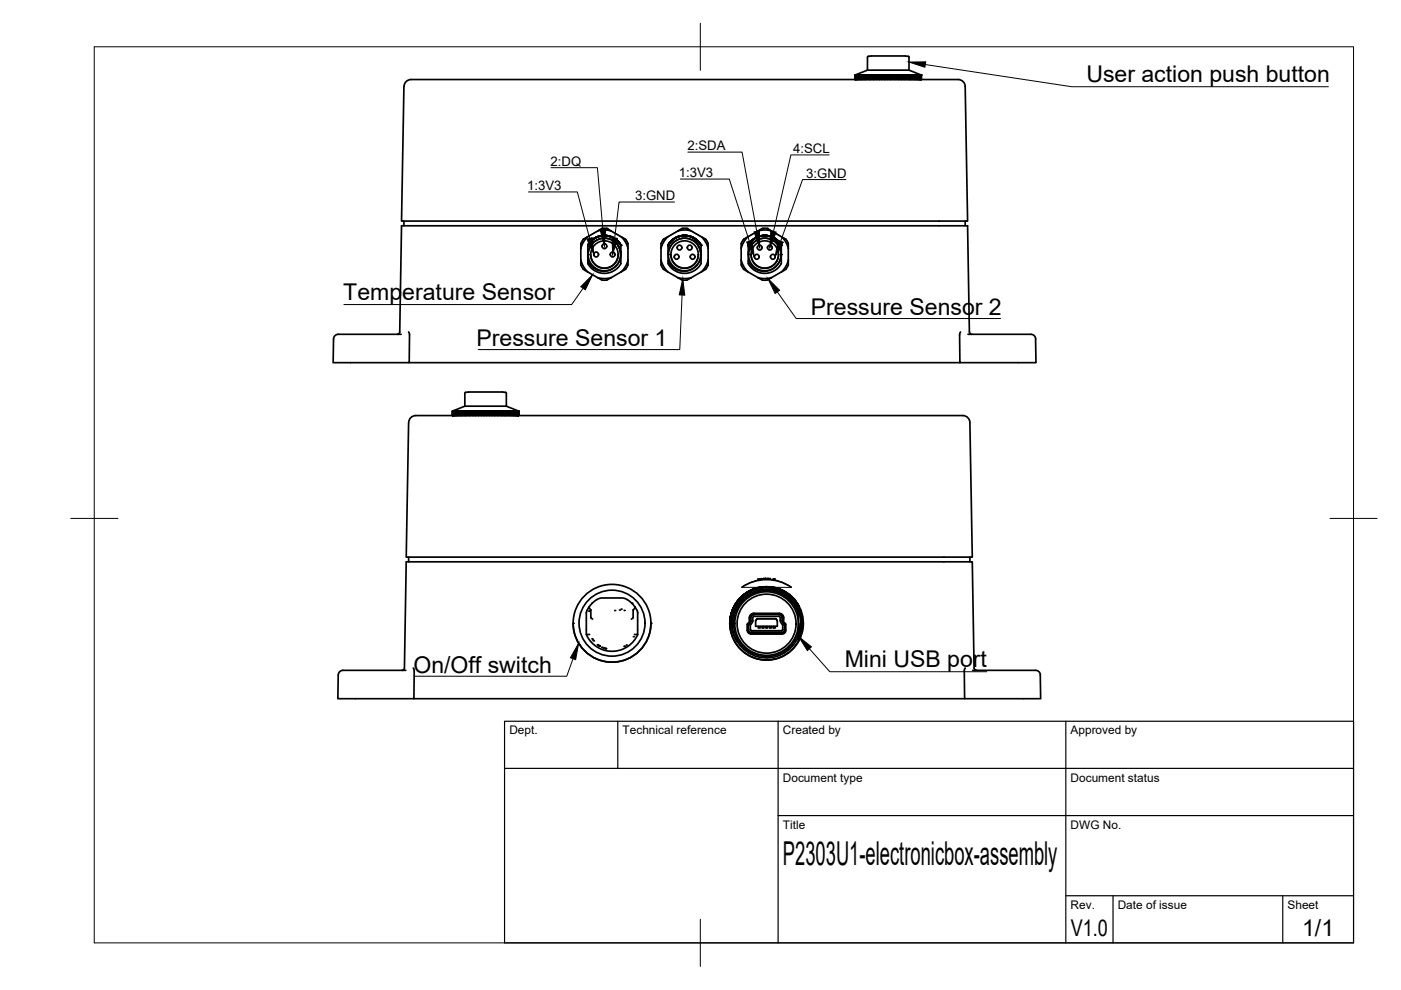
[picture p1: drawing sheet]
<svg xmlns="http://www.w3.org/2000/svg" width="297mm" height="210mm" viewBox="0 0 297 210" stroke-linecap="round" stroke-linejoin="round" font-family="sans-serif">
<!-- layer: Visible -->
<g fill="none" stroke="#000" stroke-width=".36">
<path d="M181.3 15.9v1zM181.3 15.9h.6h-.1M181.4 15.9v1zM181.5 15.9v1zM181.6 15.9v1zM181.7 15.9v1zM181.8 15.9v1M181.8 15.9h.3M182 15.9v1zM182.1 15.9v1zM182.1 15.9h.2M182.3 15.9v1z"/>
<path d="M182.3 15.9h.2M182.5 15.9v1M182.5 15.9h.4M182.6 15.9v1zM182.9 15.9v1zM182.9 15.9h.2M183.1 15.9v1zM183.1 15.9h.2M183.3 15.9v1M183.3 15.9h.5M183.5 15.9v1zM183.8 15.9v1"/>
<path d="M183.8 15.9h.3M183.9 14.9h8.8M183.9 14.9l-2.6 1M184.1 15.9v1zM184.1 15.9h.2M184.1 12l7.8-.1 .8 .1v2.9M184.1 11.9l-.2 .2v2.8M184.3 15.9l.1 1zM184.4 15.9h.5M184.6 15.9v1zM184.9 15.9v1zM184.9 15.9h.3"/>
<path d="M185.2 16.9v-1v1M185.2 15.9h.3M185.5 16.9v-1v1M185.5 15.9h.3M185.8 15.9l.1 1M185.8 15.9v1M185.9 15.9h.2M186.1 15.9l.1 1M186.1 15.9v1M186.2 15.9h.3M186.5 16.9v-1v1M186.5 15.9h.3"/>
<path d="M186.8 15.9v1M186.8 15.9h.3M187.1 15.9l.1 1zM187.2 15.9h.6M187.5 15.9v1zM187.8 16.9v-1v1M187.8 15.9h.3M188.1 15.9l.1 1M188.1 15.9v1M188.2 15.9h.6M188.5 15.9v1zM188.8 16.9v-1v1"/>
<path d="M188.8 15.9h.3M189.1 15.9l.1 1M189.1 15.9v1M189.2 15.9h.3M189.5 15.9v1M189.5 15.9h.3M189.8 15.9v1M189.8 15.9h.3M190.1 15.9l.1 1M190.1 15.9v1M190.2 15.9h.3M190.5 15.9v1"/>
<path d="M190.5 15.9h.6M190.8 15.9v1zM191.1 16.9v-1v1M191.1 15.9h.3M191.4 15.9l.1 1M191.4 15.9v1M191.5 15.9h.2M191.7 16.9v-1v1M191.7 15.9h.3M192 15.9v1M192 15.9h.6M192.3 15.9v1z"/>
<path d="M192.6 16.9v-1v1M192.6 15.9h.2M192.7 14.9l2.6 1v1M192.8 15.9v1zM192.8 15.9h.5M193.1 15.9v1zM193.3 16.9v-1v1M193.3 15.9h.2M193.5 15.9l.1 1zM193.6 15.9h.8M193.8 15.9v1zM194 15.9v1z"/>
<path d="M194.2 15.9v1zM194.4 15.9v1zM194.4 15.9h.4M194.5 15.9v1zM194.7 16.9v-1v1M194.8 15.9v1zM194.8 15.9h-.1h.5M194.9 15.9v1zM195 15.9v1zM195.1 16.9v-1v1M195.2 15.9h.1zM195.2 16.9v-1v1"/>
<path d="M195.2 15.9l.1 1M195.2 15.9v1M195.3 15.9h-.2h.2M195.3 16.9v-1v1M195.3 15.9v1M203.1 16.9h-115a2.23 2.23 0 0 0-2.4 1l-.6 29h120l-.5-28.6a1.49 1.49 0 0 0-1.5-1.4M85.6 46.9v1M123.1 55.2v1M123.1 51.6v1.1M123.1 52.7v2.5M123.2 55.2l.5 1.3 .9 1.1M123.2 56.2a2.47 2.47 0 0 0 1.4 1.4"/>
<path d="M124.6 50.2l-.9 .5-.5 .9M124.6 57.6l2.1 1.3M124.6 50.2l-.9 1.1-.5 1.4M124.6 52v.3M124.6 52h.1M124.7 54a3.5 3.5 0 0 1 3.5-3.5 3.5 3.5 0 0 1 3.4 3.5M125.2 54a2.91 2.91 0 0 0 3 2.8 2.91 2.91 0 0 0 2.9-2.8M125.3 51.1l-.7 .9 .7-.9 .7-.6 1-.4 1.4-.2 .9 .2 1 .4 .9 .8 .4 .7-.5-.8-.9-.7-.9-.4-.9-.2-1.6 .2zM125.5 51l-.9 1 .9-1 1-.7 1-.3h1.3l.8 .2 .9 .5 1.1 1.3-1.1-1.3-1.6-.7-1.2-.1-1.1 .3-1.1 .8-.9 1 .6-.8 .8-.6 1.1-.5 1-.2 1.1 .2 1 .4 .9 .7 .5 .8-1.1-1.3-1.7-.7-.9-.1-.9 .2zM125.9 53.9v.1M125.9 53.9a.5 .5 0 0 1 .5-.5 .5 .5 0 0 1 .5 .5M125.9 54a.5 .5 0 0 0 .5 .5 .5 .5 0 0 0 .5-.5"/>
<path d="M126.6 50.3l1.6-.4 1.5 .4M126.7 49a2.1 2.1 0 0 1 2.9 0l2.1 1.2M126.7 49l-2.1 1.2M126.7 58.9l1.5 .2 1.4-.2M126.7 49l1.5-.2 1.4 .2M126.9 53.9v.1M127.6 52.2h.1M127.7 52.2a.5 .5 0 0 1 .5-.5 .5 .5 0 0 1 .5 .5M127.7 52.2a.5 .5 0 0 0 .5 .5 .5 .5 0 0 0 .5-.5M128.6 52.2h.1M129.4 53.9a.5 .5 0 0 1 .5-.5 .5 .5 0 0 1 .5 .5M129.4 54a.5 .5 0 0 0 .5 .5 .5 .5 0 0 0 .5-.5"/>
<path d="M129.4 53.9v.1M130.4 53.9v.1M131 52.1l.5 .9 .1 1M131.6 52v2.6a2.77 2.77 0 0 1-2.1 3.1l-1.8 .2-1.1-.2-.8-.5a2.27 2.27 0 0 1-1.2-1.9M131.6 52l-.4-.7-.9-.7-.8-.4-1-.2-1.8 .2-1.1 .7-.5 .6a2.92 2.92 0 0 0-.5 2.5v.2a2.91 2.91 0 0 0 1.7 2.9l.9 .3 .9 .1 .9-.1 1-.5M131.6 52l-.7-1-1.2-.7 1.1 1.1 .6 1.3 .2 1-.1 1-.2 .7-.5 .8-.6 .5M131.6 52h.1M131.7 57.6l-2.1 1.3a2.16 2.16 0 0 1-2.9 0M131.7 50.2l.5 .3a1.45 1.45 0 0 1 .9 1.1v1.1M131.7 50.2l.9 1.1 .6 1.4M133.1 55.2v1M133.1 52.7v2.5"/>
<path d="M133.1 56.2a2.57 2.57 0 0 1-1.4 1.4M133.2 55.2l-.6 1.3-.9 1.1M140.1 55.2v1M140.1 52.7v2.5M140.1 55.2l.6 1.3 .9 1.1M140.2 56.2a2.47 2.47 0 0 0 1.4 1.4M141.6 57.6l2.1 1.3a2.16 2.16 0 0 0 2.9 0M141.6 50.2l-.9 .5a2.43 2.43 0 0 0-.6 2M141.6 50.2l-.9 1.1-.6 1.4M141.6 52v.3M141.6 52h.1M141.7 54a3.5 3.5 0 0 1 3.5-3.5 3.5 3.5 0 0 1 3.4 3.5"/>
<path d="M142.2 51.2l-.6 .8 .8-1 .9-.6 1.1-.4 1.1-.1 1.2 .3 .7 .4 .7 .6 .5 .8-1.1-1.3-.9-.5-1.2-.3-1.2 .2-1 .3-.7 .6-.9 1 1.2-1.3 .9-.5 1.2-.3 1.3 .2 .9 .3 .7 .6 .8 1-.5-.8-.7-.6-.7-.4-1.2-.3h-.8l-1 .3-.8 .4zM142.2 54a2.91 2.91 0 0 0 3 2.8 2.91 2.91 0 0 0 2.9-2.8M142.6 50.9l-1 1.1 .6-.8 .8-.7 1-.4 .9-.2 1.2 .1 1 .4 .6 .5 .9 1.1-1-1.2-1.5-.8h-1.9zM143.6 50.3l1.6-.4 1.5 .4M143.7 58.9l1.5 .2 1.4-.2M143.7 49l1.5-.2 1.4 .2M143.9 54.4v.1M144 54.4a.5 .5 0 0 0-.8-.4 .5 .5 0 0 0 0 .9 .5 .5 0 0 0 .8-.4M146.6 49a2.1 2.1 0 0 0-2.9 0l-2.1 1.2M146.6 49l2.1 1.2M146.7 50.3l1.2 .7 .7 1M146.7 50.3l1.1 1.1 .6 1.3 .2 1-.3 1.6-.5 .9-.6 .5"/>
<path d="M148 52.1l.5 .9 .1 1M148.6 52v2.6a2.77 2.77 0 0 1-2.1 3.1l-1.8 .2-1.1-.2-.6-.4a2.39 2.39 0 0 1-1.4-2M148.6 52l-.4-.7-.8-.7-.9-.4-1-.2-1.8 .2-.9 .5-.7 .8a3.8 3.8 0 0 0-.5 2.8 2.87 2.87 0 0 0 1.9 2.9l.9 .3h1l1-.3 .6-.3M148.6 52h.1M148.7 50.2l.5 .3a1.45 1.45 0 0 1 .9 1.1M148.7 57.6l-2.1 1.3M148.7 50.2l.9 1.1 .6 1.4M150.1 51.6v4.6M150.1 56.2a2.57 2.57 0 0 1-1.4 1.4M150.2 55.2l-.6 1.3-.9 1.1M157.1 55.2v1M157.1 52.7v2.5"/>
<path d="M157.1 55.2l.6 1.3 .9 1.1M157.2 56.2l.5 .9M157.6 57.1l3.1 1.8M157.7 50.7a2.43 2.43 0 0 0-.6 2M158.6 50.2l-.9 1.1-.6 1.4M158.6 52v.3M158.6 52h.1M158.7 54a3.5 3.5 0 0 1 3.4-3.5 3.5 3.5 0 0 1 3.5 3.5M159.2 51.2l-.6 .8 .8-1 .9-.6 1.1-.4 1.1-.1 1.2 .3 .7 .4 1.3 1.4-.7-.8-.7-.6-1-.5-.9-.2-1.2 .2-.9 .3-.8 .6-.9 1 .5-.7 .9-.7 1-.5 .9-.2 .9 .1 1 .3 1 .7 .9 1-1.3-1.4-.7-.4-1.2-.3h-.8l-1.1 .3zM159.2 54a2.91 2.91 0 0 0 2.9 2.8 2.91 2.91 0 0 0 3-2.8M159.3 51.1l-.7 .9 .6-.8 .9-.7 1.1-.5 1.2-.1 .9 .2 1 .4 .7 .6 .7 .9-.7-.9-.8-.6-.9-.4-.9-.2-1.6 .2-.7 .4zM159.9 54.4v.1"/>
<path d="M160 54.4a.5 .5 0 0 1 .7-.4 .5 .5 0 0 1 0 .9 .5 .5 0 0 1-.7-.4M160.6 50.3l1.2-.3 1.7 .2 1.2 .6 1 1.2M160.6 50.3l-.9 .5-.5 .6a2.6 2.6 0 0 0-.6 2.4v.5a2.87 2.87 0 0 0 1.9 2.9l.8 .3h1.1l1-.3 .6-.3M160.6 50.3l1.5-.4 1.6 .4M160.7 58.9a2.16 2.16 0 0 0 2.9 0M160.7 49a2.1 2.1 0 0 1 2.9 0M160.7 49l-3.1 1.7M160.7 58.9l1.4 .2 1.5-.2M160.7 49l1.4-.2 1.5 .2M163.6 49l2.5 1.4a1.71 1.71 0 0 1 1 1.2v1.1M163.7 50.3l1.2 .7 .8 1M163.7 50.3l1.1 1.2 .6 1.2 .2 1.1-.3 1.5-.4 .7-.7 .7"/>
<path d="M164.3 54.4v.1M164.4 54.4a.5 .5 0 0 0-.8-.4 .5 .5 0 0 0 0 .9 .5 .5 0 0 0 .8-.4M165 52.1l.5 1 .1 .9M165.7 52v2.6a2.72 2.72 0 0 1-2 3.1l-1.2 .2h-.8l-1.7-.6a2.39 2.39 0 0 1-1.4-2M165.7 52h.1M165.7 50.2l.9 1.1 .5 1.4M167.1 55.2v1M167.1 52.7v2.5M167.1 56.2a2.57 2.57 0 0 1-1.4 1.4l-2.1 1.3M167.1 55.2l-.5 1.3-.9 1.1M204.6 46.9v1M84.3 70.9l.2-.1 .3-.4 .3-22.5h120l.4 22.5 .3 .4 .2 .1"/>
<path d="M86.6 70.4l.2 .5v6h-16.2l.1-5a1.37 1.37 0 0 1 1.7-1h12.6M86.8 76.9h116.7M203.7 70.4l-.2 .5v6h16.1v-5M205.2 70.9h12a3.4 3.4 0 0 1 2.1 .3l.3 .7M86.7 89.6a1.69 1.69 0 0 1 2.1-1.5h114.4a2.58 2.58 0 0 1 2.1 .6l.3 .9 .5 28.5h-120l.5-28.5M95.9 87.2v.9M95.9 88.1v-.9l.1 .9M95.9 87.2l.2-.1zM96 87.2l.2-.1zM96 87.2v.9zM96 87.2h.9M96.1 87.2v.9z"/>
<path d="M96.2 87.2v.9zM96.4 88.1v-.9v.9M96.5 87.2v.9zM96.6 88.1v-.9v.9M96.8 87.2v.9zM96.9 88.1v-.9v.9M96.9 87.2h.4M97.1 87.2v.9zM97.3 87.2v.9M97.3 87.2h.2M97.5 88.1v-.9v.9M97.5 87.2h.2"/>
<path d="M97.7 88.1v-.9v.9M97.7 87.2h.5M97.9 87.2v.9zM98.2 87.2v.9M98.2 87.2h.8M98.4 87.2v.9zM98.6 86.1h8.8M98.6 86.1l-2.7 1.1M98.7 87.2v.9zM98.7 83.2h8.5M98.7 83.2l-.1 .2v2.7M99 88.1v-.9v.9"/>
<path d="M99 87.2h.3M99.3 87.2v.9M99.3 87.2h.5M99.5 87.2v.9zM99.8 87.2l.1 .9M99.8 87.2v.9M99.9 87.2h.2M100.1 87.2l.1 .9M100.1 87.2v.9M100.2 87.2h.3M100.5 88.1v-.9v.9M100.5 87.2h.3"/>
<path d="M100.8 88.1v-.9v.9M100.8 87.2h.3M101.1 87.2v.9M101.1 87.2h.3M101.4 87.2l.1 .9zM101.5 87.2h.2M101.7 87.2l.1 .9zM101.8 87.2h.3M102.1 87.2v.9M102.1 87.2h.3M102.4 88.1v-.9l.1 .9M102.5 87.2h.3"/>
<path d="M102.8 87.2v.9M102.8 87.2h.3M103.1 87.2v.9M103.1 87.2h.3M103.4 87.2l.1 .9zM103.5 87.2h.3M103.8 87.2v.9M103.8 87.2h.3M104.1 87.2v.9M104.1 87.2h.3M104.4 87.2l.1 .9M104.4 87.2v.9"/>
<path d="M104.5 87.2h.3M104.8 87.2v.9M104.8 87.2h.3M105.1 87.2v.9zM105.1 87.2h.6M105.4 87.2v.9zM105.7 87.2l.1 .9zM105.8 87.2h.2M106 87.2l.1 .9zM106.1 87.2h.2M106.3 88.1v-.9l.1 .9M106.4 87.2h.8"/>
<path d="M106.6 87.2v.9zM106.9 87.2v.9zM107.2 83.2l.2 .2v2.7M107.2 87.2v.9M107.2 87.2h.2M107.4 86.1l2.6 1.1M107.4 88.1v-.9l.1 .9M107.5 87.2h.2M107.7 87.2v.9M107.7 87.2h.2M107.9 87.2l.1 .9zM108 87.2h.4"/>
<path d="M108.2 87.2v.9zM108.4 87.2v.9zM108.4 87.2h.2M108.6 87.2v.9zM108.6 87.2h.2M108.8 87.2v.9zM108.8 87.2h.3M109 87.2v.9zM109.1 87.2l.1 .9zM109.2 87.2h.8M109.3 87.2v.9zM109.4 87.2v.9z"/>
<path d="M109.6 88.1v-.9v.9M109.7 88.1v-.9v.9M109.7 87.2v.9zM109.8 87.2v.9zM109.9 87.2v.9zM110 87.2v.9zM86.6 118.1v1M205.6 118.1v1M121.5 132.1a8.2 8.2 0 0 0 8.3 8.3 8.2 8.2 0 0 0 8.2-8.3M124.3 129.9v4.6h.7M124.3 134.5l.9 1.5 1.1 1 1.7 .8 1.4 .3 1.9-.2 1.4-.6 1.4-1.1 1.1-1.7M124.9 128.6l.4 .7"/>
<path d="M124.9 128.7l-.6 1.2M125.3 129.3h.1M125.3 129.3v1.7l.3 .3M125.5 127.9l-.6 .7M125.6 127.9l.9-.8 .9-.3h4.6l1.3 .5 1.3 1.3M125.6 127.9h-.1M133.9 127.9h.1M134.2 131l-.3 .3M134.2 129.3v1.6M134.3 130.9h.1M134.3 129.3h.1M134.6 128.6l-.3 .7"/>
<path d="M134.6 128.7l.5 .7M135.1 129.4l.1 5.1h-.7M154.8 132.2l.1-1.6 .7-1.9 .9-1.4 1.6-1.5 1.4-.7 1.7-.5 1.9-.1 1.9 .4 1.2 .5 1.5 1.1 1.6 2-.7-1.1-1-1-2.2-1.4-1.2-.3-1.6-.2-1.4 .1-1.5 .4-1.9 1.1-1.6 1.6-1 2-.3 1.4-.1 1.1 .1-1.1 .3-1.4 .6-1.3 .7-1 .8-.9 1.1-.8 2.2-1 1.4-.2h1.3l1.4 .3 1.2 .5 2.1 1.4 1.3 1.8-1.6-2-1.4-1-1.2-.6-1.5-.3-1.6-.1-2.2 .5-1 .4-1.4 1-1 1.1-.7 1.1-.5 1.1-.4 1.6v1.4l.2 1.4 .8 1.9 1.2 1.7 1.8 1.3 1.8 .7 2.2 .2 2.2-.4 2.1-1.1 1.3-1.2a2.82 2.82 0 0 0 .9-2.9v-.3M154.8 132.2l.4-2.4 .5-1.3 .6-1 .9-1 1-.8 1.1-.6 1.2-.4 1.4-.2h1.4l2.3 .6 2 1.3 1.1 1.1 .6 1-1.3-1.8-1-.9-1.4-.7-2.5-.6-2.4 .1-2.4 1.1-.9 .7-1 1-1.1 2-.4 1.7-.1 1.1M156.9 126.8l1.3-1 1.8-.9 2.1-.4h1.5l2 .6 1.4 .8 1.4 1.2 .9 1.4-1.6-2-2-1.3-1.2-.5-1.5-.2-2.4 .2-1.4 .5-.9 .5-1.9 1.8-1.2 2.2-.3 1.4-.1 1.1 .1-1.2 .3-1.4 .8-1.5zM157 126.7l1.8-1.3 1.5-.6 1.9-.3 1.7 .1 1.8 .6 1.4 .8 1.5 1.4 .7 1.1-.7-1.1-.9-.9-1.8-1.3-1.7-.6-1.1-.1-2.5 .2-1.5 .5-1.1 .7-1.8 1.8-1 2-.3 1.4-.1 1.1 .1-1.1 .3-1.4 1.2-2.3 1.9-1.7 .9-.5 1.5-.6 2.6-.1 1.4 .2 1.2 .5 2.1 1.5 1.3 1.8-1.6-2-1.8-1.3-1.2-.5-1.3-.2h-1.4l-1.4 .2-2.1 .8-1.1 .9-1 1-1.2 2.3-.3 1.4-.1 1.1 .1-1.6 .5-1.4 .8-1.5zM157.2 126.6l-1 1.1-.7 1.3-.5 1.5-.2 1.7 .1-1.1 .3-1.4 1.2-2.2 1.1-1.2 1-.7 2.4-1 2.4-.1 1.4 .3 1.2 .4 1.1 .7 1.1 .9 1.2 1.7-1.2-1.7-1.2-1-1.5-.8-1.9-.5h-1.6l-1.6 .3-1.7 .7zM157.3 124.5a9.3 9.3 0 0 1 10.5 0M158.4 132.4v1.2a.79 .79 0 0 0 .8 .8h6.6M158.4 132.4l.2-.3 .3-.1v-1a1.01 1.01 0 0 1 1-1h5.3a.97 .97 0 0 1 1 1v1l.2 .1 .2 .3M158.6 125.5l1.5-.7 2.3-.4 2.3 .3 1.7 .8M158.6 132.4v1.2"/>
<path d="M158.6 133.6a.6 .6 0 0 0 .6 .6h6.6M158.7 132.6l.1-.4-.1 .4M158.7 132.6v.9a.68 .68 0 0 0 .7 .7h6.3a.65 .65 0 0 0 .6-.7v-.9M158.7 132.3v.3M158.7 132.4l-.1 .1M159.2 131.7l-.1 .2zM159.2 132.4l-.1 1.1M159.2 130.9a.71 .71 0 0 1 .7-.7 .75 .75 0 0 0-.7 .8v.6M159.2 132.4l.4-.6v-.8l.1-.3h5.6l.1 .3 .1 .8 .4 .7v1l-.2 .3h-6.4l-.2-.3M159.2 131.6v.1M159.6 130.3h5.8M159.9 130.2a.79 .79 0 0 0-.8 .8v1l-.5 .4"/>
<path d="M159.9 130.3h5.2M160.2 131.6l.3-.4h4l.3 .4-.3-.4h-4l-.3 .4v1.2h4.6v-1.2M160.8 132.8v.4h.4v-.4M160.8 122.8h-.1M160.9 124.5a7.8 7.8 0 0 0-4.8 12 7.8 7.8 0 0 0 12.9 0 7.8 7.8 0 0 0-4.9-12M161.2 122.8h.5M161.3 122.7l-.1 .1M161.5 122.7h.1M161.5 122.7l.1 .1M161.6 132.8v.4h.4v-.4M161.9 122.6l-.1 .2h.4l-.1-.2M162.3 122.6v.2h1v-.1"/>
<path d="M162.3 122.6l.2 .1h.2v-.1M162.4 132.8v.4h.4v-.4M162.5 124.9l2.4 .5 1.8 .8 1.4 1.4 1.2 1.9M162.5 124.9l2.2 .3 1.9 1 1.3 1.1 .8 1 .6 1.2M162.5 124.9a7.3 7.3 0 0 0-6 11.4 7.3 7.3 0 0 0 12.8-1.4M162.9 122.6l.4 .1M163.2 132.8v.4h.4v-.4M164 132.8v.4h.4v-.4M164.1 122.8h-.2h.5M164.5 124.7a7.7 7.7 0 0 0-5.8 .8M165.2 130.2a.79 .79 0 0 1 .8 .8v1l.4 .4M165.8 131v.7"/>
<path d="M165.8 130.9a.67 .67 0 0 0-.7-.6 .71 .71 0 0 1 .7 .7M165.9 131.7l.1 .2zM165.9 133.5l-.2 .2h-6.4l-.2-.2M166.2 132.2l.1 .4M166.3 132.2v.4M166.3 132.3v.3M166.3 132.4l.1 1.2a.6 .6 0 0 1-.6 .6M166.6 132.4v1.2M166.6 133.6a.79 .79 0 0 1-.8 .8M167.3 126.7l1.2 1.3 .8 1.5M169.3 128.5v2M169.3 129l-.7-1.3-1.3-1.4-1.3-.9-1.5-.7 1.4 .6 1.3 .8 1.4 1.3 .7 1.1-1.4-1.8a7.5 7.5 0 0 0-10.1-.5 7.5 7.5 0 0 0-1.4 10"/>
<path d="M169.3 128.8l.4 1a7.5 7.5 0 0 1-.4 5.5M169.3 129.6l.5 2.2-.1 1.7-.4 1.2 .4-1.3 .1-1.3-.1 1.3-.4 1.3M169.3 130.5v3.5M169.3 129.5a7.3 7.3 0 0 0-8.2-4.4 7.3 7.3 0 0 0-5.9 7.1M169.3 130.5a7 7 0 0 0-10.8-4 7 7 0 0 0 0 11.5 7 7 0 0 0 10.8-4M169.6 129.4a7.5 7.5 0 0 1-.3 6.1M169.8 132.2l-.1 1.3-.4 1.2 .4-1.2zM169.8 132.2l-.1 1.2-.4 1.3M87.6 141.6l.2 .6v5.9h-16.2l.1-5a1.37 1.37 0 0 1 1.7-1h12.6M87.8 148.1h116.7M204.7 141.6l-.3 .6 .1 5.9h16.1v-5a.97 .97 0 0 0-1-1M206.2 142.1h13.4"/>
<path d="M206.5 141.6l-.4-22.5h-120l-.4 22.5-.2 .5h-.3M206.5 141.6l.3 .5h.2"/>
<circle cx="128.2" cy="54" r="3.5"/>
<circle cx="128.2" cy="54" r="2.91"/>
<circle cx="144.1" cy="52.5" r=".51"/>
<circle cx="145.2" cy="54" r="3.5"/>
<circle cx="145.2" cy="54" r="2.91"/>
<circle cx="146.2" cy="52.5" r=".51"/>
<circle cx="146.8" cy="54.4" r=".51"/>
<circle cx="161.1" cy="52.5" r=".51"/>
<circle cx="162.1" cy="54" r="3.5"/>
<circle cx="162.1" cy="54" r="2.91"/>
<circle cx="163.2" cy="52.5" r=".51"/>
<circle cx="129.8" cy="132.1" r="8.2"/>
<circle cx="129.8" cy="132.1" r="7"/>
<circle cx="162.5" cy="132.2" r="6.3"/>
<circle cx="162.5" cy="132.2" r="6.7"/>
</g>
<g fill="#000">
<circle cx="194.7" cy="15.9" r=".18"/>
<circle cx="195.1" cy="15.9" r=".18"/>
<circle cx="195.2" cy="15.9" r=".18"/>
<circle cx="195.3" cy="15.9" r=".18"/>
<circle cx="124.6" cy="52" r=".18"/>
<circle cx="124.7" cy="54" r=".18"/>
<circle cx="127.6" cy="48.4" r=".18"/>
<circle cx="128.7" cy="48.4" r=".18"/>
<circle cx="131.6" cy="54" r=".18"/>
<circle cx="131.6" cy="52" r=".18"/>
<circle cx="141.6" cy="52" r=".18"/>
<circle cx="141.7" cy="54" r=".18"/>
<circle cx="144.6" cy="48.4" r=".18"/>
<circle cx="145.6" cy="48.4" r=".18"/>
<circle cx="148.6" cy="54" r=".18"/>
<circle cx="148.6" cy="52" r=".18"/>
<circle cx="158.6" cy="52" r=".18"/>
<circle cx="158.7" cy="54" r=".18"/>
<circle cx="161.6" cy="48.4" r=".18"/>
<circle cx="162.7" cy="48.4" r=".18"/>
<circle cx="165.6" cy="54" r=".18"/>
<circle cx="165.7" cy="52" r=".18"/>
<circle cx="96.4" cy="87.2" r=".18"/>
<circle cx="96.6" cy="87.2" r=".18"/>
<circle cx="109.6" cy="87.2" r=".18"/>
<circle cx="109.7" cy="87.2" r=".18"/>
<circle cx="121.5" cy="132.2" r=".18"/>
<circle cx="124.9" cy="129.6" r=".18"/>
<circle cx="125.5" cy="135.4" r=".18"/>
<circle cx="125.6" cy="135.7" r=".18"/>
<circle cx="125.8" cy="135.9" r=".18"/>
<circle cx="126.4" cy="128.9" r=".18"/>
<circle cx="126.7" cy="136.7" r=".18"/>
<circle cx="126.9" cy="136.9" r=".18"/>
<circle cx="127" cy="136.9" r=".18"/>
<circle cx="127.1" cy="137" r=".18"/>
<circle cx="127.6" cy="137.2" r=".18"/>
<circle cx="127.8" cy="137.3" r=".18"/>
<circle cx="127.9" cy="137.4" r=".18"/>
<circle cx="128.1" cy="137.4" r=".18"/>
<circle cx="128.3" cy="137.5" r=".18"/>
<circle cx="128.4" cy="137.5" r=".18"/>
<circle cx="130.3" cy="129.4" r=".18"/>
<circle cx="131.3" cy="129.3" r=".18"/>
<circle cx="131.4" cy="129.2" r=".18"/>
<circle cx="131.7" cy="129.2" r=".18"/>
<circle cx="132.3" cy="137" r=".18"/>
<circle cx="132.3" cy="129.4" r=".18"/>
<circle cx="132.4" cy="137" r=".18"/>
<circle cx="132.5" cy="129.5" r=".18"/>
<circle cx="132.8" cy="136.8" r=".18"/>
<circle cx="133.9" cy="127.9" r=".18"/>
<circle cx="134" cy="127.9" r=".18"/>
<circle cx="134.3" cy="135" r=".18"/>
<circle cx="138" cy="132.2" r=".18"/>
<circle cx="154.8" cy="132.2" r=".18"/>
<circle cx="155.2" cy="132.2" r=".18"/>
<circle cx="159.5" cy="125" r=".18"/>
<circle cx="160.9" cy="122.8" r=".18"/>
<circle cx="161.2" cy="122.8" r=".18"/>
<circle cx="161.6" cy="122.8" r=".18"/>
<circle cx="161.8" cy="122.8" r=".18"/>
<circle cx="162.2" cy="122.8" r=".18"/>
<circle cx="163.9" cy="122.8" r=".18"/>
</g>
<!-- layer: Visible Narrow -->
<g fill="none" stroke="#000" stroke-width=".21">
<path d="M123.2 51.6l.5-.9 3.9-2.3h.6h.5l3.9 2.3 .5 .9M140.2 51.6l.5-.9 3.9-2.3h.6h.4l4 2.3 .5 .9M157.6 50.7l4-2.3h.8l4.2 2.3 .5 .9M157.7 50.7l-.5 .9M154.7 132.1a7.8 7.8 0 0 0 7.8 7.8 7.8 7.8 0 0 0 7.8-7.8M157.3 124.5h3.6M157.3 124.5a8.9 8.9 0 0 1 10.5 0M160.8 122.8h-.1M161.2 122.8l.3-.1 .1 .1M161.9 122.7l-.1 .1M162.1 122.6l.1 .2M162.1 122.6h-.2"/>
<path d="M162.3 122.6l.4 .1M162.8 122.6h.1M163.3 122.7h-.4M163.3 122.6h.1M164.1 122.8h-.2M164.1 122.8h.1M164.1 122.7l.3 .1M164.1 124.5h3.6"/>
</g>
<!-- layer: BORDER -->
<path d="M20 9.9h267v190h-267zM148.5 4.9v10M15 109.9h10M282 109.9h10M148.5 194.9v10" fill="none" stroke="#000" stroke-width=".21"/>
<!-- layer: TITLEBLOCK -->
<path d="M107 152.9h180v47h-180zM131 152.9v10M165 152.9v47M226 152.9v47M107 162.9h180M165 172.9h122M226 189.9h61M236 189.9v10M272 189.9v10" fill="none" stroke="#000" stroke-width=".25"/>
<!-- layer: Leaders -->
<g fill="#000" stroke="#000" stroke-width=".21">
<path d="M192.7 13.2l3.6-.1-.2 1.2zM124.4 50.7l1.2-.3 .3 3.5zM127.3 48.8l1.1-.1-.3 3.5zM129.8 50.4l1.1 .1-1 3.4zM158.3 51.3l1.1-.3 .5 3.5zM159.9 49.2l1.1-.2 .1 3.5zM163.4 49l1.2 .2-1.4 3.3zM165 50.9l1.1 .4-1.8 3.1zM125.6 58.2l-1.5 3.2-1-.6zM144.8 59l.4 3.6-1.2-.1zM162.8 59l2.5 2.5-1 .7zM122.7 136.4l-.7 3.5-1.1-.4z"/>
<path d="M169.3 134.9l2.7 2.3-.8 .7z"/>
</g>
<g fill="none" stroke="#000" stroke-width=".21">
<path d="M196.2 13.7l31 4.7h54.4M116.8 35.6h9.9l1.1 13.1M144.3 38h10.3l4.3 13.2M145.8 32.3h11.5l3.1 16.8M175.8 32.8h-8.1l-3.7 16.3M179.3 38.1h-9.1l-4.7 13M112 40.7h10.4l2.6 9.8M143 42.8h-11.7l-1 7.7M123.6 61.1l-2.4 3.5h-48.3M144.6 62.6l-.5 11.5h-42.7M164.8 61.9l4 5.6h43.4M121.5 139.7l-1.3 3.7h-32.3"/>
<path d="M171.6 137.6l4.3 4.8h33.3"/>
</g>
<text font-size="7" x="166" y="183.4">P2303U1-electronicbox-assembly</text>
<g font-size="4.9">
<text x="230.3" y="17.4">User action push button</text>
<text x="72.8" y="63.6">Temperature Sensor</text>
<text x="171.9" y="66.8">Pressure Sensor 2</text>
<text x="101" y="73.4">Pressure Sensor 1</text>
<text x="87.7" y="142.7">On/Off switch</text>
<text x="179.1" y="141.4">Mini USB port</text>
<text x="227" y="198.6">V1.0</text>
<text x="276.1" y="198.6">1/1</text>
</g>
<g font-size="2.8">
<text x="116.7" y="35.2">2:DQ</text>
<text x="145.8" y="31.8">2:SDA</text>
<text x="168.1" y="32.4">4:SCL</text>
<text x="111.7" y="40.3">1:3V3</text>
<text x="143.9" y="37.6">1:3V3</text>
<text x="170.9" y="37.7">3:GND</text>
<text x="134.6" y="42.5">3:GND</text>
</g>
<g font-size="2.5">
<text x="108" y="155.7">Dept.</text>
<text x="132" y="155.7">Technical reference</text>
<text x="166" y="155.7">Created by</text>
<text x="227" y="155.7">Approved by</text>
<text x="166" y="165.7">Document type</text>
<text x="227" y="165.7">Document status</text>
<text x="166" y="175.7">Title</text>
<text x="227" y="175.7">DWG No.</text>
<text x="227" y="192.7">Rev.</text>
<text x="237" y="192.7">Date of issue</text>
<text x="273" y="192.7">Sheet</text>
</g>
</svg>
